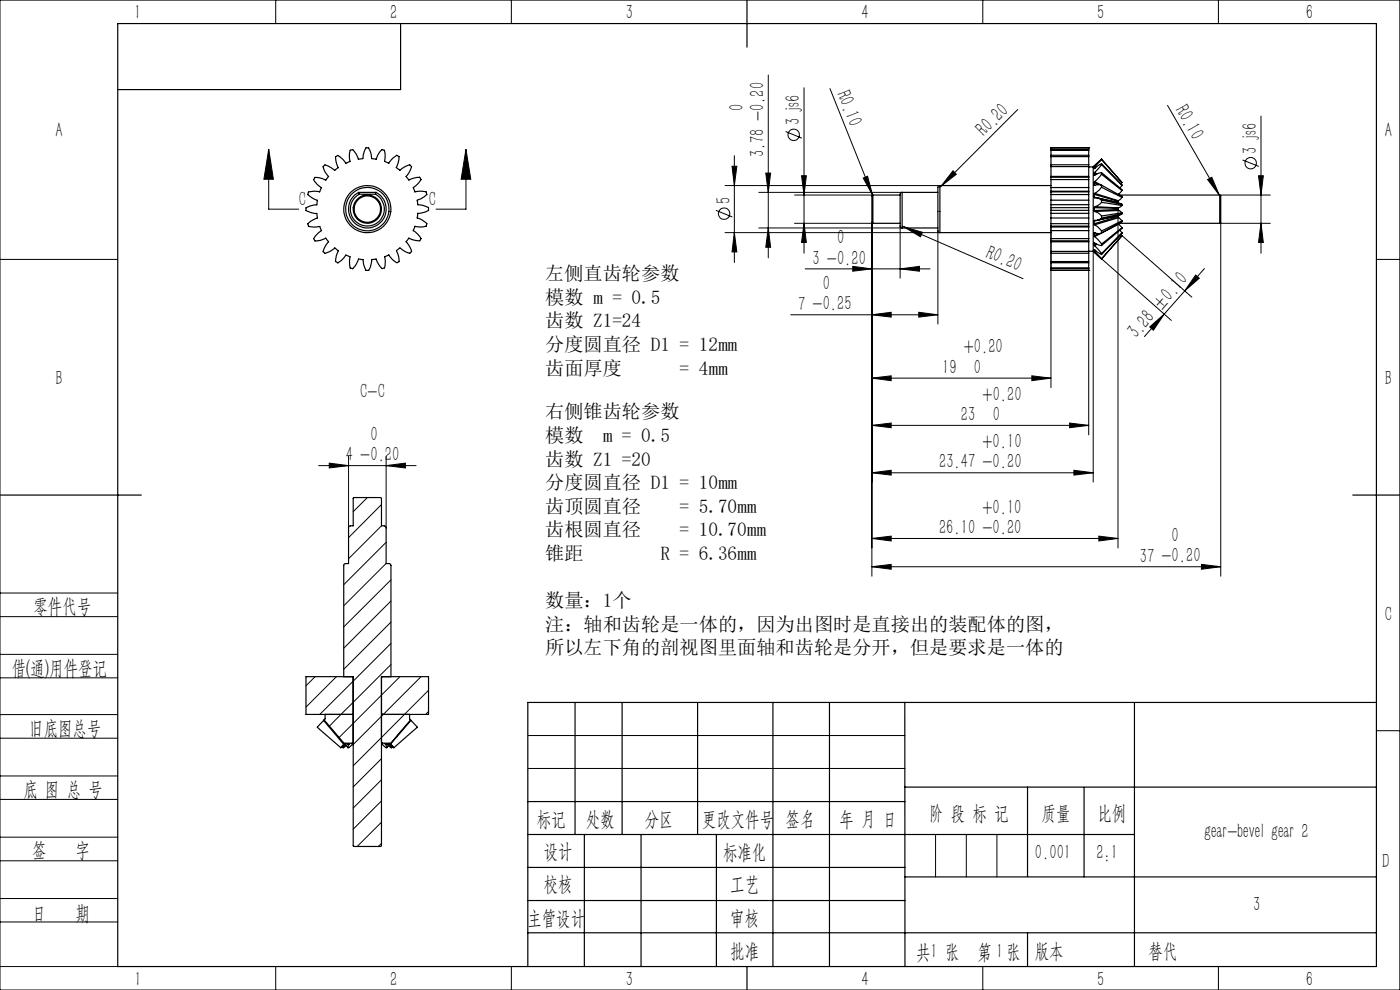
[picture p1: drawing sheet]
<svg xmlns="http://www.w3.org/2000/svg" width="297mm" height="210mm" viewBox="0 0 297 210" stroke-linecap="round" stroke-linejoin="round" font-family="sans-serif">
<g fill="none" stroke="#000" stroke-width=".21">
<path d="M0 0h297v210h-297zM58.5 0v5M108.5 0v5M163 15.9v38.8M170.6 18.6v35.1M176.1 18.8l9.1 22.7M208.5 0v5M258.5 0v5M57 31.7l1 6.3h-2zM57 31.7v12.7h6.4M98.8 31.7l1.1 6.3h-2.1zM98.8 31.7v12.7h-6.3"/>
<path d="M153.8 39.4h45.6M155.3 35.3h1l-.5 4.1zM155.8 33v22.7M162.5 36.7h1l-.5 4.1zM166.7 27.9l3.4 1.4M170 37.3h1.1l-.5 4.1zM183.1 37.8l.9-.4 1.1 4zM202.2 36.2l.7 .8-3.2 2.5zM215.9 23.2l-16.5 16.5M247.7 22.4l11 19M256.2 38.1l.9-.5 1.6 3.8zM263.6 33.9l3.5 1.4"/>
<path d="M267 37.3h1l-.5 4.1zM267.5 24.6v29.1M0 55h25M151.9 44.6l3.5 1.4M153.8 49.3h45.6M155.8 49.3l.5 4.1h-1zM161 48.4h30.4M161 40.8h30.4M163 48.4l.5 4h-1zM168.6 47.4h16.6M168.6 41.4h16.6M170.6 47.4l.5 4h-1.1z"/>
<path d="M170.8 57h26.5M180.9 56.5l4.1 .5-4.1 .5zM185 47.2v75M191 57l4.1-.5v1zM191 48v11M191.4 48l.3 .1M191.7 48.1l4 1.2-.4 .9zM191.7 48.1l25.3 11M199 49v19.7M223 48v34.2M231 57.4v34.8M231.9 53.3v49"/>
<path d="M233.7 54.9l14.8 13.1M237.2 44.4v71.8M238 50l14.8 13M253.6 58.3l.8 .7-3.1 2.7zM255.5 57l-4.2 4.7M258.7 41.4l.1 .1M258.8 47.4h10.7M258.8 41.4h10.7M259 47.2v75M267.5 47.4l.5 4h-1zM292 55h5M167.7 66.8h31.3"/>
<path d="M185 66.8l4.1-.6v1.1zM194.9 66.2l4.1 .6-4.1 .5zM218.9 79.7l4.1 .5-4.1 .5zM243.9 69.3l3.1-2.7-2.3 3.5zM247 66.6l-4.2 4.8M251.3 61.7l-4.3 4.9M67.6 98.8h20.7M69.9 98.2l4 .6-4 .5zM73.9 96.8v15.2M81.9 98.8l4.1-.6v1.1zM81.9 96.8v15.2M185 80.2l4.1-.5v1z"/>
<path d="M185 90.2l4.1-.5v1zM185 80.2h38M185 90.2h46M226.9 89.7l4.1 .5-4.1 .5zM227.8 99.8l4.1 .5-4.1 .5zM77.9 105.5l-3 3M80.9 107l-7 7M80.9 111.5l-7 7M81.9 115l-9 9M81.9 119.5l-9 9M185 100.3l4.1-.5v1zM185 114.2l4.1-.5v1.1z"/>
<path d="M185 100.3h46.9M185 114.2h52.2M233.1 113.7l4.1 .5-4.1 .6zM254.9 119.7l4.1 .5-4.1 .5zM0 138.8h25M0 125.8h25M0 130.8h25M82.9 123l-10 10M82.9 127.5l-10 10M82.9 132l-10 10M82.9 136.5l-15.1 15M185 120.2l4.1-.5v1z"/>
<path d="M185 120.2h74M0 143.8h25M0 156.6h25M0 151.6h25M66.9 143.5l-2 2M71.4 143.5l-6.5 6.5M82.9 141l-13 13M84.8 143.5l-12.9 12.9M89.3 143.5l-14.4 14.4M90.9 146.4l-16 16M90.9 150.9l-.6 .6M112 156h80"/>
<path d="M292 155h5M0 169.6h25M0 164.6h25M0 177.6h25M80.9 160.9l-6 6M80.9 165.4l-6 6M80.9 169.9l-6 6M80.9 174.4l-5.1 5.2M80.9 178.9l-.6 .7M112 163h80M198.5 177v9M205 177v9"/>
<path d="M211.5 177v9M0 182.6h25M0 190.6h25M0 195.6h25M0 205h25M58.5 205v5M108.5 205v5M208.5 205v5M258.5 205v5"/>
<circle cx="168.4" cy="28.6" r="1.21"/>
<circle cx="265.3" cy="34.6" r="1.22"/>
<circle cx="153.6" cy="45.3" r="1.2"/>
</g>
<g fill="none" stroke="#000" stroke-width=".25">
<path d="M25 5h267v200h-267zM85 5v14h-60M158.5 0v10M68.7 35.2l.1-.1a2.47 2.47 0 0 1 2 .8l.2 .3 .8-.6-.4-.9a1.4 1.4 0 0 1 0-1.5l.2-.2 .5 .3 1.3 1.3 .9-.4-.1-.2a3 3 0 0 1 .2-2.2 .56 .56 0 0 1 .8 .4l.8 1.6 1-.2v-.6a2.33 2.33 0 0 1 .8-1.6 .55 .55 0 0 1 .7 .5l.3 1.7 1 .2 .2-.6a2.24 2.24 0 0 1 1.1-1.4 .53 .53 0 0 1 .6 .6l-.1 1.8 .9 .4 .3-.5a2.71 2.71 0 0 1 1.5-1.1 .57 .57 0 0 1 .3 .8l-.5 1.8 .7 .5 1.5-.9a.55 .55 0 0 1 .9 .1h.1l-.3 .9-.9 1.2 .6 .8 1.7-.6a.62 .62 0 0 1 .9 .4l-.5 .8-1.1 1 .3 .9 .9-.1 1.5 .1 .2 .6-1.3 .8-.8 .4 .1 .9 .9 .1 1.2 .4 .2 .2v.3a1.33 1.33 0 0 1-1.4 .7l-.9 .2-.1 .9 .9 .4 .9 .6 .3 .2-.1 .4a1.44 1.44 0 0 1-1.6 .3l-.9-.1-.3 .9 1.3 1.2 .3 .5-.2 .3a1.4 1.4 0 0 1-1.5 0l-.9-.4-.5 .7-.1 .1 .6 .7a1.37 1.37 0 0 1 .5 1.5l-.1 .1a1.37 1.37 0 0 1-1.6-.5l-.7-.5-.7 .6 .1 .2a2.99 2.99 0 0 1 .4 2.2 .55 .55 0 0 1-.9-.2l-1.2-1.3-.9 .4 .1 .6a2.14 2.14 0 0 1-.3 1.8 .53 .53 0 0 1-.8-.4l-.8-1.5-1 .1v.6a2.33 2.33 0 0 1-.7 1.7h-.3a2.75 2.75 0 0 1-.8-2v-.3l-.9-.1-.7 1.3-.6 .7-.5-.1-.1-.4 .1-2-.9-.4-.2 .3a3.5 3.5 0 0 1-1.6 1.3l-.4-.2v-.3l.1-.9 .5-1.1-.7-.5-.1-.1-.9 .7-1.2 .5-.4-.4 .5-1.2 .7-.9-.6-.8-.2 .2a3.1 3.1 0 0 1-2.2 .3 .67 .67 0 0 1 .4-1.1l1.1-1-.4-.9-1.2 .2-.9-.1-.3-.1-.1-.5a3.6 3.6 0 0 1 2-1.3l-.1-.9-1.7-.4a.53 .53 0 0 1-.6-.7v-.1l.9-.4 1.4-.2 .1-1-.5-.2a2.78 2.78 0 0 1-1.5-1.2l.1-.4h.3l1.2-.1 .9 .1 .4-.9a3.5 3.5 0 0 1-1.6-1.8l.1-.3a3.3 3.3 0 0 1 2.4 .5l.6-.7a3.1 3.1 0 0 1-1.1-2.2zM199.4 39.4l-.4 .3v9.3l.4 .3M199.4 39.4v9.9M199.4 39.4h23.6M223 38.1v-.5h8v.5M223 38.1v1.7M223 39.8v.8M223 35.3v-.3h8v.3M223 35.3v2.1"/>
<path d="M223 37.4v.2M223 33.2v1.8M223 33.2v-.3h8v.3M223 31.9v1.1M223 31.7v.2M223 31.4v.3M223 31.4h.1M223 31.4h8M223 38.1h8M223 39.8h8M223 35.3h8M223 37.4h8"/>
<path d="M223 33.2h8M223 31.9h8M223 31.7h8M231 38.1v1.7M231 39.8v.8M231 35.3v2.1M231 37.4v.2M231 33.2v1.8M231 31.9v1.1M231 31.7v.2M231 31.4v.3M231 31.4h.1"/>
<path d="M231 35.4h.9M231.9 35.4v17.9M232.1 35.2h.1M232.1 35.6v.2l.1-.1M232.1 36.8v.3M232.1 38.7v.5M232.1 39.2l1.6 .1M232.1 35.2l-.2 .2M232.1 39.2l.2 .1M232.1 38.7l.9 .5M232.1 37.1l.1 .1M232.1 36.8l.4 .2"/>
<path d="M232.1 35.6l.2 .1M232.2 35.4l-.1 .2M232.2 36.6l-.1 .2M232.2 38.5l-.1 .2M232.2 38.5l1.5 .8M232.2 36.6l.5 .3M232.2 35.4l.2 .2M233.7 33.8l-1.6 1.4M233.7 33.8h.1M233.7 33.8l-1.5 1.6M233.7 34.7l-1.5 1M233.7 34.7v.2"/>
<path d="M233.7 34.9l-1.5 1.7M233.7 36.6l-1.6 .5M233.7 36.6v.4M233.7 37l-1.5 1.5M233.7 39.3v.4M233.7 39.7l-.5 .6-1 .7M233.7 39.7l4.3 2.2M233.7 39.3l4.3 2.4v.2M233.7 37l4.3 3.4M233.7 36.6l4.3 3.6v.2M233.7 34.7l4.3 4.6M233.7 34.9l4.3 4.4"/>
<path d="M233.7 33.8l4.3 4.9M238 39.3l-.4 .6M238 38.7h.1M238 38.7l-.2 .3M76.1 40.8l.1 .4M76.1 40.8a4 4 0 0 0-1.3 6.1 4 4 0 0 0 6.2 0 4 4 0 0 0-1.2-6.1M76.1 40.8h3.7M76.2 41.2a3.6 3.6 0 0 0-1 5.4 3.6 3.6 0 0 0 5.5 0 3.6 3.6 0 0 0-1-5.4M76.2 41.2h3.5M79.8 40.8l-.1 .4M185.2 41.4l-.2 .1v5.7l.2 .2M185.2 41.4v6"/>
<path d="M185.2 47.4h5.8M185.2 41.4h5.8M191.4 40.8l-.3 .1a4 4 0 0 0-.1 2.2v4.9l.1 .3 .3 .1M191.4 40.8v7.6M191.4 48.4h7.6M191.4 40.8h7.6M199.4 49.3h23.6M223 44.1v.5M223 43.4v.7M223 44.6v.7M223 40.7v.6M223 46.2v1.2"/>
<path d="M223 47.4v.6M223 41.3v1.2M223 48v.1M223 40.6v.1M223 48.9v1.7M223 50.6v.5h8v-.5M223 42.5v.9M223 45.3v.9M223 48.2v.7M223 51.3v2M223 53.3v.4h8v-.4M223 51.1v.2"/>
<path d="M223 53.8v1.7M223 55.5v.2M223 55.8v1M223 56.8v.2h8v-.2M223 57v.4M223 57.4h.1M223 48.1h8M223 40.6h8M223 57.4h8M223 44.1h8M223 44.6h8M223 43.4h8"/>
<path d="M223 45.3h8M223 40.7h8M223 41.3h8M223 46.2h8M223 47.4h8M223 48h8M223 42.5h8M223 48.9h8M223 50.6h8M223 51.3h8M223 53.3h8M223 55.5h8"/>
<path d="M223 55.7h8M223 56.8h8M231 44.1v.5M231 43.4v.7M231 44.6v.7M231 40.7v.6M231 46.2v1.2M231 47.4v.6M231 41.3v1.2M231 48v.1M231 40.6v.1M231 48.9v1.7"/>
<path d="M231 42.5v.9M231 45.3v.9M231 48.2v.7M231 51.3v2M231 51.1v.2M231 53.8v1.7M231 55.5v.2M231 55.8v1M231 57v.4M231 57.4h.1M231 53.3h.9M231.9 53.3l.2 .2"/>
<path d="M232.1 44.1v.6M232.1 44.7l.1 .2M232.1 46.9v.6M232.1 47.5l.1 .2M232.1 49.5v.5M232.1 50l.1 .2M232.1 51.6l1.6 .5M232.1 51.6v.4M232.1 52l.1 .1M232.1 53h.1M232.1 53v.2M232.1 53.2l.1 .1"/>
<path d="M232.1 53.5l1.6 1.5M232.1 53.5h.1M232.1 41.2v.6M232.1 41.8l.1 .2a1.73 1.73 0 0 1 1.5 .5M232.1 44.1l5.1 .1M232.1 41.8l5.1 1.1M232.1 41.2l5.1 1.5M232.2 52.9l-.1 .1M232.2 51.5l-.1 .1M232.2 44.9l.7 .2 .8 .7M232.2 43.8l-.1 .3M232.2 47.7l.7 .4 .8 .9"/>
<path d="M232.2 50.2l1.5 1.5M232.2 52.1l1.5 1.7M232.2 53l1.5 1M232.2 53.3l1.5 1.6M232.2 41l-.1 .2M232.2 43.8l5 .3M232.2 41l5 1.6M232.3 53l-.2 .2M232.3 49.4l-.2 .1M232.4 53.2l-.2 .1M232.5 51.7l-.4 .3M232.7 51.8l-.5 .3"/>
<path d="M232.8 42l5.2 1.3M233 49.6l-.9 .4M233.7 42.9l4.3 .7M233.7 42.9l-.5 .5-1 .4M233.7 45.8v.5M233.7 46.3l-.5 .3-1 .1-.1 .2M233.7 49v.4M233.7 49.4a1.73 1.73 0 0 1-1.5 0l-.1 .1M233.7 51.7v.4M233.7 53.8v.2M233.7 54.9v.1M233.7 42.5v.4"/>
<path d="M233.7 42.5l4.3 .8M237.2 44.4l.1 .3M237.2 44.2v.2M237.2 42.9v.1M237.2 42.7v.2M237.2 45.7v.2M237.2 45.9l.1 .3M237.2 44.4l-5.1 .3M237.2 45.7h.1M237.2 45.7l-5.1 1.2M237.2 45.9l-5.1 1.6M237.2 44.1v.1"/>
<path d="M237.2 42.6v.1M237.3 47.5h.1M237.3 44.7l.7 .4M237.3 46.2l.7 .6M237.3 47.5l.7 .8M237.3 44.7l-5.1 .2M237.3 46.2l-5.1 1.5M237.3 47.5l-5.1 2.7M237.5 47.4h21.3M237.5 41.4h21.3M237.6 48.9l.4 .5M237.8 49.7l.2 .3"/>
<path d="M238 45.1l-4.3 .7M238 43.6l-.8 .5M238 43.3v.3M238 45.1v.3M238 45.4l-4.3 .9M238 45.4l-.4 .2-4.8 1.1M238 46.8l-4.3 2.2M238 41.9l-.8 .7M238 46.8v.3l-4.3 2.3M238 48.3l-4.3 3.4M238 40.4l-.7 .8M238 48.3v.2l-4.3 3.6"/>
<path d="M238 50l-4.3 5M238 49.4l-4.3 4.6M238 49.4l-4.3 4.4M238 50l-4.3 4.9M258.8 41.4l.2 .1v5.7l-.2 .2M258.8 41.4v6M0 105h30M287 105h10M68.7 152.8l-1.4 1.5 5 4.3M68.7 152.8l4.2 5.1M68.8 152.7l4.3 5.1M68.8 152.7l-.1 .1"/>
<path d="M69 151.5v1l-.2 .2M72.6 158.4l.2 .2M72.9 157.9l-.6 .7M72.9 143.5v-23.6l.3-.4h.7v-7.7l.4-.3h.6v-5.8l.2-.2h5.7l.1 .2v5.8l.8 .1 .2 .3v7.6l.8 .1 .2 .3v23.6M73.1 157.8h.1M73.1 157.8l-.2 .1M73.2 157.8l.1 .1M73.3 157.9l-.5 .7M73.3 157.9v-.1l-1 .8M73.4 158.1l.4 .5M74 157.8v.1M74 157.9l-.2 .7"/>
<path d="M74 157.9v-.1h-.2l-1 .8M74.7 157.6h.2M74.7 157.6l-1.6 .2M74.8 157.8l-.5 .6-.5 .2M74.8 157.8l.1 .2M74.9 157.8h-.1M74.9 151.5h-10v-8h10v35.9l.2 .2h5.7l.1-.2v-35.9h10v8h-10M74.9 157.5l-.2 .1M74.9 151.3l-.2 .2M80.9 157.8l1.2 .8M80.9 157.6h.2M80.9 157.5l.2 .1"/>
<path d="M80.9 151.3l.2 .2M81 157.8l-.1 .2M81.1 157.6l1.7 .2M81.7 157.8h.4l1 .8M81.7 157.8l.4 .8M81.8 157.8h-.1M82.4 158.1l-.3 .5M82.5 157.8l.6 .8M82.6 157.8l1 .8M82.6 157.8h-.1M82.8 157.8h.1M82.9 157.8l.7 .8"/>
<path d="M83.3 158.4l-.2 .2M86.9 151.5v1l.2 .2M87.1 152.7l.1 .1M87.1 152.7l-4.3 5.1M87.2 152.8l1.3 1.5-4.9 4.3M87.2 152.8l-4.3 5M122 149v28M132 149v28M148 149v28M164 149v56M176 149v56M191.9 149l.1 56"/>
<path d="M240.7 149v56M292 149h-180v56M112 177h128.7M112 170h80M124 177v28M136 177v28M152 177v28M191.9 167h100.1M218 167v18.9M230 167v19M112 197.9h180M112 184h80"/>
<path d="M112 191h80M192 186h100M218 197.9v7.1M158.5 205v5"/>
<circle cx="77.9" cy="44.3" r="3"/>
<circle cx="77.9" cy="44.4" r="5"/>
<circle cx="77.9" cy="44.4" r="4.6"/>
<circle cx="77.9" cy="44.3" r="2.8"/>
</g>
<g fill="#000">
<path d="M202.2 36.2l.7 .8-3.2 2.5zM183.1 37.8l.9-.4 1.1 4zM191.7 48.1l4 1.2-.4 .9zM256.2 38.1l.9-.5 1.6 3.8z"/>
<path d="M98.8 31.7l1.1 6.3h-2.1zM57 31.7l1 6.3h-2z"/>
<path d="M155.8 49.3l.5 4.1h-1zM155.3 35.3h1l-.5 4.1zM267.5 47.4l.5 4h-1zM267 37.3h1l-.5 4.1zM163 48.4l.5 4h-1zM162.5 36.7h1l-.5 4.1z"/>
<path d="M170 37.3h1.1l-.5 4.1zM170.6 47.4l.5 4h-1.1z"/>
<path d="M185 66.8l4.1-.6v1.1zM194.9 66.2l4.1 .6-4.1 .5zM185 80.2l4.1-.5v1zM218.9 79.7l4.1 .5-4.1 .5zM185 90.2l4.1-.5v1zM226.9 89.7l4.1 .5-4.1 .5zM185 100.3l4.1-.5v1zM227.8 99.8l4.1 .5-4.1 .5zM185 114.2l4.1-.5v1.1zM233.1 113.7l4.1 .5-4.1 .6zM185 120.2l4.1-.5v1zM254.9 119.7l4.1 .5-4.1 .5zM180.9 56.5l4.1 .5-4.1 .5zM191 57l4.1-.5v1z"/>
<path d="M253.6 58.3l.8 .7-3.1 2.7zM243.9 69.3l3.1-2.7-2.3 3.5z"/>
<path d="M69.9 98.2l4 .6-4 .5zM81.9 98.8l4.1-.6v1.1z"/>
</g>
<g font-size="4.4">
<text x="28.5" y="4.1">1</text>
<text x="82.7" y="4.1">2</text>
<text x="132.7" y="4.1">3</text>
<text x="182.7" y="4.1">4</text>
<text x="232.7" y="4.1">5</text>
<text x="277" y="4.1">6</text>
<text x="157.7" y="23.6" transform="rotate(-90 157.7 23.6)">0</text>
<text x="177.5" y="19.9" transform="rotate(68 177.5 19.9)">R0.10</text>
<text x="249.2" y="23.2" transform="rotate(60 249.2 23.2)">R0.10</text>
<text x="11.8" y="29.1">A</text>
<text x="169.7" y="26.6" transform="rotate(-90 169.7 26.6)">3 js6</text>
<text x="208.8" y="29.1" transform="rotate(-45 208.8 29.1)">R0.20</text>
<text x="293.8" y="29.1">A</text>
<text x="162.1" y="33.4" transform="rotate(-90 162.1 33.4)">3.78 -0.20</text>
<text x="266.6" y="32.6" transform="rotate(-90 266.6 32.6)">3 js6</text>
<text x="63.4" y="43.7">C</text>
<text x="91" y="43.7">C</text>
<text x="154.9" y="43.3" transform="rotate(-90 154.9 43.3)">5</text>
<text x="177.6" y="51.8">0</text>
<text x="172.4" y="56.1">3 -0.20</text>
<text x="208.9" y="54.6" transform="rotate(24 208.9 54.6)">R0.20</text>
<text x="169.3" y="65.9">7 -0.25</text>
<text x="174.5" y="61.5">0</text>
<text x="204.5" y="75">+0.20</text>
<text x="241.1" y="72" transform="rotate(-49 241.1 72)">3.28 ±0.10</text>
<text x="11.8" y="81.6">B</text>
<text x="199.9" y="79.3">19</text>
<text x="206.6" y="79.3">0</text>
<text x="293.8" y="81.6">B</text>
<text x="76.4" y="84.4">C-C</text>
<text x="203.8" y="89.3">23</text>
<text x="208.4" y="85">+0.20</text>
<text x="210.6" y="89.3">0</text>
<text x="78.6" y="93.5">0</text>
<text x="208.4" y="95">+0.10</text>
<text x="73.4" y="97.9">4</text>
<text x="76.4" y="97.9">-0.20</text>
<text x="199.2" y="99.4">23.47 -0.20</text>
<text x="199.2" y="113.3">26.10 -0.20</text>
<text x="208.4" y="109">+0.10</text>
<text x="241.8" y="119.3">37 -0.20</text>
<text x="248.6" y="114.9">0</text>
<text x="7.1" y="130.1">零件代号</text>
<text x="293.8" y="131.6">C</text>
<text x="2.5" y="143.2">借(通)用件登记</text>
<text x="6.2" y="155.8">旧底图总号</text>
<text x="5" y="168.9">底 图 总 号</text>
<text x="197.1" y="173.8">阶 段 标 记</text>
<text x="221" y="173.8">质量</text>
<text x="232.8" y="173.8">比例</text>
<text x="113.9" y="175.2">标记</text>
<text x="124.3" y="175.2">处数</text>
<text x="136.8" y="175.2">分区</text>
<text x="148.9" y="175.2">更改文件号</text>
<text x="166.7" y="175.2">签名</text>
<text x="178.1" y="175.2">年 月 日</text>
<text x="255.5" y="177.8">gear-bevel gear 2</text>
<text x="6.8" y="181.9">签</text>
<text x="16" y="181.9">字</text>
<text x="115.3" y="182.1">设计</text>
<text x="153.4" y="182.2">标准化</text>
<text x="219.6" y="182.1">0.001</text>
<text x="232.6" y="182.1">2:1</text>
<text x="293.3" y="184.1">D</text>
<text x="115.3" y="189">校核</text>
<text x="154.9" y="189">工艺</text>
<text x="6.8" y="195.2">日</text>
<text x="16" y="195.2">期</text>
<text x="111.9" y="196.2">主管设计</text>
<text x="154.9" y="196.2">审核</text>
<text x="265.8" y="193.2">3</text>
<text x="154.9" y="203.1">批准</text>
<text x="194.4" y="203.4">共 张</text>
<text x="197.4" y="203.1">1</text>
<text x="207.4" y="203.4">第 张</text>
<text x="211.3" y="203.1">1</text>
<text x="219.5" y="203.1">版本</text>
<text x="243.6" y="203.1">替代</text>
<text x="28.5" y="209.1">1</text>
<text x="82.8" y="209.1">2</text>
<text x="132.7" y="209.1">3</text>
<text x="182.7" y="209.1">4</text>
<text x="232.7" y="209.1">5</text>
<text x="277" y="209.1">6</text>
</g>
<g font-size="4.1">
<text x="115.7" y="59.4">左侧直齿轮参数</text>
<text x="115.7" y="64.4">模数 m = 0.5</text>
<text x="115.7" y="69.4">齿数 Z1=24</text>
<text x="115.7" y="74.4">分度圆直径 D1 = 12mm</text>
<text x="115.7" y="79.4">齿面厚度</text>
<text x="144.2" y="79.4">= 4mm</text>
<text x="115.7" y="88.8">右侧锥齿轮参数</text>
<text x="115.7" y="93.8">模数</text>
<text x="127.9" y="93.8">m = 0.5</text>
<text x="115.7" y="98.8">齿数 Z1 =20</text>
<text x="115.7" y="103.8">分度圆直径 D1 = 10mm</text>
<text x="115.7" y="108.8">齿顶圆直径</text>
<text x="115.7" y="113.8">齿根圆直径</text>
<text x="144.2" y="108.8">= 5.70mm</text>
<text x="144.2" y="113.8">= 10.70mm</text>
<text x="115.7" y="118.8">锥距</text>
<text x="140.1" y="118.8">R = 6.36mm</text>
<text x="115.7" y="128.8">数量：1个</text>
<text x="115.7" y="133.8">注：轴和齿轮是一体的，因为出图时是直接出的装配体的图，</text>
<text x="115.7" y="138.8">所以左下角的剖视图里面轴和齿轮是分开，但是要求是一体的</text>
</g>
</svg>
